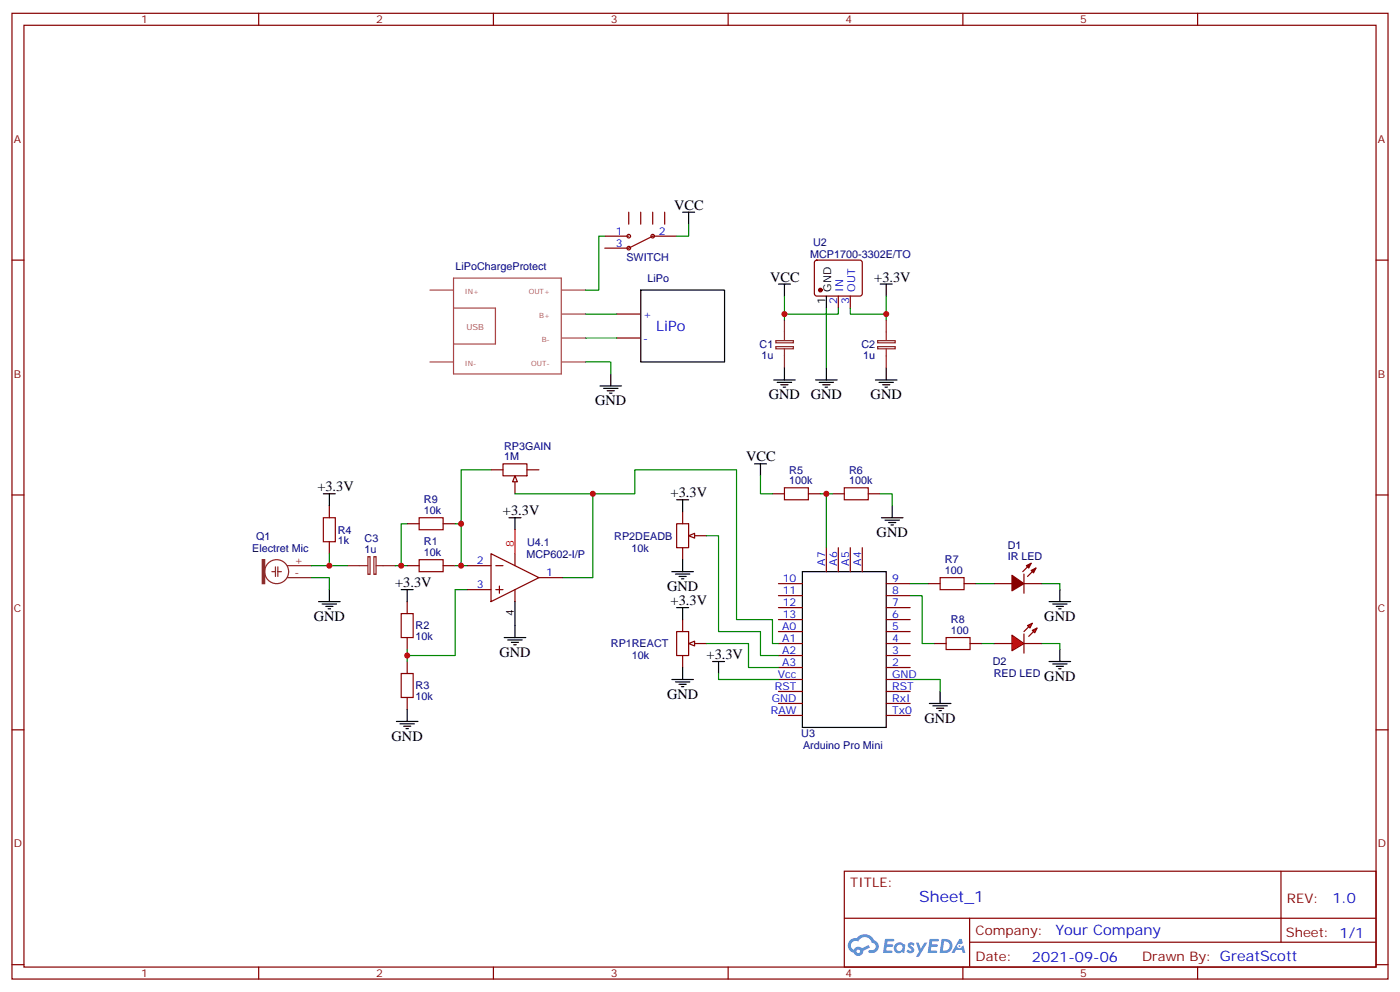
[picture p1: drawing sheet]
<svg xmlns="http://www.w3.org/2000/svg" width="412mm" height="292mm" viewBox="0 0 412 292" stroke-linecap="round" stroke-linejoin="round" font-family="sans-serif">
<g fill="none" stroke="#870000" stroke-width=".35">
<path d="M3.5 3.9h405.4v284.4h-405.4zM7.1 7.4h398.2v277.3h-398.2zM76.2 3.9v3.5M145.3 3.9v3.5M214.5 3.9v3.5M283.6 3.9v3.5M352.8 3.9v3.5M3.5 76.6h3.6M405.3 76.6h3.6M3.5 145.7h3.6M405.3 145.7h3.6M3.5 214.9h3.6"/>
<path d="M405.3 214.9h3.6M248.7 256.5h156.6v28.2h-156.6zM377.3 256.5v20.9M248.7 270.4h156.5M285.6 277.4h119.6M285.6 270.4v14.1M3.5 284h3.6M76.2 284.7v3.6M145.3 284.7v3.6M214.5 284.7v3.6M283.6 284.7v3.6M352.8 284.7v3.6"/>
<path d="M405.3 284h3.6"/>
</g>
<g fill="#5487ff">
<path d="M267.7 277.7a1.22 1.22 0 0 1 1.7 .2l-.4 .6a.47 .47 0 0 0-.3-.4 .47 .47 0 0 0-.5 .2l.1 .2a1.14 1.14 0 0 1 .8 1.8 1.14 1.14 0 0 1-1.9 0l-.2-.2 .5-.6 .7 .5a.29 .29 0 0 0 .3-.3 .29 .29 0 0 0-.2-.3 1.04 1.04 0 0 1-.6-1.7z"/>
<path d="M260.7 276.4h2.4l.3 .2-.2 .5-1.8 .1-.1 .8h1.5l.3 .4-.3 .4h-1.6l-.2 1.1h1.7l.2 .3-.2 .3-2.6 .1z"/>
<path d="M273.8 276.4h2.4l.3 .2-.1 .5-1.8 .1-.2 .8h1.6l.3 .4-.4 .4h-1.6l-.1 1.1h1.7l.2 .3-.2 .3-2.6 .1z"/>
<path d="M282.6 276.4h.7l.3 1.3-.6 .3a.69 .69 0 0 0-1 .3 .69 .69 0 0 0 .4 .9 .69 .69 0 0 0 .9-.6l.5-.2 .6 2.2h-.8l-.2-.9h-1.8l-.5 .9h-.8z"/>
<path d="M269.8 277.5h.8l.6 1.8 1.1-1.8h.9l-2.6 4.2h-.8l.9-1.5z"/>
<path d="M277.4 276.4l-.6 4.2h1.3a2.11 2.11 0 0 0 2.5-2.1 2.11 2.11 0 0 0-2.5-2.1zM278.1 277.2a1.39 1.39 0 0 1 1.7 1.4 1.39 1.39 0 0 1-1.8 1.3h-.3z"/>
<path d="M263.7 278.1a1.54 1.54 0 0 0-.1 2.1 1.54 1.54 0 0 0 2.2 .1l.6 .3 .3-2.3-.2-.3h-.4a1.49 1.49 0 0 0-2.4 .1zM264 279.1a.94 .94 0 0 1 1.8 0 .94 .94 0 0 1-1.8 0z"/>
<path d="M250.4 276.8a2.18 2.18 0 0 0 1.1 3.7 1.44 1.44 0 0 0 1.6 .9 1.44 1.44 0 0 0 1.2-1.4l2-1-.5-.8-1.9 1a1.47 1.47 0 0 0-2.4 .4 1.39 1.39 0 0 1-.7-1.9 1.39 1.39 0 0 1 2-.5 2.12 2.12 0 0 1 2.2-1.3 2.12 2.12 0 0 1 1.9 1.7 1.14 1.14 0 0 1 1.1 1.4 1.14 1.14 0 0 1-1.7 .7 .43 .43 0 0 0-.5 .4 .43 .43 0 0 0 .4 .5 1.98 1.98 0 0 0 2.5-1.2 1.98 1.98 0 0 0-1.2-2.6 3.1 3.1 0 0 0-5.3-.6l-.9 .1zM252.3 280.1a.55 .55 0 0 1 1.1 0 .55 .55 0 0 1-1.1 0z"/>
<circle cx="282.6" cy="278.5" r=".26"/>
</g>
<path d="M126.6 85.4h7M133.6 81.9h31.7v28.2h-31.7zM133.6 90.7h12.3v10.6h-12.3M165.6 85.4h6.9M165.6 92.5h6.9M165.6 99.5h6.9M126.6 106.6h7M165.6 106.6h6.9" fill="none" stroke="#a64a4a" stroke-width=".35"/>
<g fill="none" stroke="#000" stroke-width=".35">
<path d="M201.1 62.5h3.5M202.8 62.5v3.5M188.7 85.4h24.7v21.2h-24.7zM229.3 83.6h3.5M231.1 83.6v3.6M243.4 87.2v3.5M259.3 83.6h3.5M261.1 83.6v3.6M176.7 113.6h6.4M177.8 114.3h4.2M178.9 115h2.1M179.6 115.7h.7"/>
<path d="M179.9 110.1v3.5M227.9 111.9h6.3M229 112.6h4.2M230 113.3h2.1M230.7 114h.7M231.1 108.3v3.6M240.2 111.9h6.4M241.3 112.6h4.2M242.4 113.3h2.1M243.1 114h.7M243.4 108.3v3.6M257.9 111.9h6.3"/>
<path d="M258.9 112.6h4.3M260 113.3h2.1M260.7 114h.7M261.1 108.3v3.6M151.7 177.1v7.1M236.4 168.3h24.7v45.9h-24.7z"/>
</g>
<g fill="none" stroke="#870000" stroke-width=".35">
<path d="M240.1 76.8l.5-.2h12.7l.5 .2 .2 .5-.1 9.4-.6 .5-13-.1-.4-.6v-9.2zM181.7 92.5h7M181.7 99.5h7M246.9 87.2v3.5M250.5 87.2v3.5M137.6 166.5h7M137.6 173.6h7M144.6 163l14.1 7.1-14.1 7zM146 166.5h2.2M146 173.6h2.2M147.1 172.5v2.2M151.7 163v3.5"/>
<path d="M151.7 173.6v3.5M158.7 170.1h7.1M229.3 178.9h7.1M229.3 175.4h7.1M229.3 171.8h7.1M243.4 161.3v7M246.9 161.3v7M250.5 161.3v7M254 161.3v7M261.1 178.9h7M261.1 175.4h7M261.1 171.8h7"/>
<path d="M292.8 171.8h5.3M301.6 171.8h5.3M301.6 169v5.7M303.7 165.8l-2.4 2.5M305.2 167.3l-2.5 2.4M229.3 196.5h7.1M229.3 193h7.1M229.3 189.5h7.1M229.3 185.9h7.1M229.3 182.4h7.1M261.1 196.5h7M261.1 193h7"/>
<path d="M261.1 189.5h7M261.1 185.9h7M261.1 182.4h7M229.3 200.1h7.1M229.3 203.6h7.1M229.3 207.1h7.1M229.3 210.6h7.1M261.1 200.1h7M261.1 203.6h7M261.1 207.1h7M261.1 210.6h7"/>
</g>
<path d="M172.5 99.5h9.2M172.5 92.5h9.2M231.1 87.2v5.3h15.8v-1.8M231.1 92.5v1.7M243.4 90.7v17.6M261.1 87.2v5.3h-10.6v-1.8M261.1 92.5v1.7M172.5 106.6h7.4v3.5" fill="none" stroke="#008700" stroke-width=".35"/>
<g fill="#870000" stroke="#870000" stroke-width=".35">
<path d="M303.7 168l1.5-.7-.8 1.4z"/>
<path d="M302.3 166.5l1.4-.7-.7 1.5z"/>
<path d="M298.1 169.4l3.5 2.4-3.5 2.2z"/>
<circle cx="241.7" cy="85.4" r=".53"/>
</g>
<g fill="none" stroke="#8c2424" stroke-width=".35">
<path d="M231.1 94.2v6M261.1 94.2v6M228.5 100.3h5.2v.6h-5.2zM228.5 102.1h5.2v.6h-5.2zM231.1 102.7v5.6M258.5 100.3h5.2v.6h-5.2zM258.5 102.1h5.2v.6h-5.2zM261.1 102.7v5.6M80.1 168.3h1M81.1 166.9v2.8M81.8 168.3h1.1M81.8 166.9v2.8"/>
<path d="M84.7 170.1h7M84.7 166.5h7"/>
<circle cx="81.5" cy="168.3" r="3.5"/>
</g>
<path d="M151.7 156v7" fill="none" stroke="#f00" stroke-width=".35"/>
<path d="M77.3 164.8h.7v7h-.7z" fill="#8c2424" stroke="#8c2424" stroke-width=".35"/>
<g fill="#f00" stroke="#870000" stroke-width=".35">
<path d="M298.1 187l3.5 2.5-3.5 2.1z"/>
<path d="M301.6 186.7v5.6z"/>
</g>
<g fill="#870000" stroke="#870000" stroke-width=".35">
<path d="M301.6 185.9l1.4-1.4z"/>
<path d="M303 187.4l1.4-1.5z"/>
</g>
<g fill="#f00" stroke="#870000" stroke-width=".35">
<path d="M302.7 184.2l1.4-.7-.7 1.4z"/>
<path d="M304.1 185.6l1.4-.7-.7 1.4z"/>
</g>
<path d="M199.3 185.9h3.5v7.1h-3.5zM201.1 182.4v3.5M201.1 193v3.5M204.6 189.5h3.5M292.8 189.5h5.3M301.6 189.5h5.3" fill="none" stroke="#870000" stroke-width=".35"/>
<path d="M209.9 194.8h3.5M211.7 194.8v3.5" fill="none" stroke="#000" stroke-width=".35"/>
<path d="M211.7 198.3v1.8h17.6" fill="none" stroke="#008700" stroke-width=".35"/>
<path d="M202.8 189.5l1.8-.7v1.4z" fill="#f0f0f0" stroke="#870000" stroke-width=".35"/>
<path d="M199.3 154.2h3.5v7.1h-3.5zM201.1 150.7v3.5M204.6 157.7h3.5M201.1 161.3v3.5" fill="none" stroke="#870000" stroke-width=".35"/>
<path d="M202.8 157.7l1.8-.7v1.4z" fill="#f0f0f0" stroke="#870000" stroke-width=".35"/>
<path d="M208.1 157.7h3.6v28.2h12.3v7.1h5.3M91.7 170.1h5.3v3.5M91.7 166.5h5.3M97 163v3.5h5.3M116.4 166.5h3.5M134.1 166.5h3.5M137.6 173.6h-3.5v19.4h-14.2M119.9 191.2v3.6M208.1 189.5h12.4v7h8.8" fill="none" stroke="#008700" stroke-width=".35"/>
<g fill="none" stroke="#000" stroke-width=".35">
<path d="M95.2 145.4h3.6M97 145.4v3.5M149.9 152.4h3.6M151.7 152.4v3.6M199.3 147.1h3.5M201.1 147.1v3.6M93.8 177.1h6.4M94.9 177.8h4.2M96 178.5h2.1M96.7 179.2h.7M97 173.6v3.5M118.2 173.6h3.5"/>
<path d="M119.9 173.6v3.5M197.9 168.3h6.4M199 169h4.2M199.3 178.9h3.5M200 169.7h2.1M200.7 170.4h.7M201.1 164.8v3.5M201.1 178.9v3.5M148.5 187.7h6.4M149.6 188.4h4.2M150.6 189.1h2.2M151.3 189.8h.7"/>
<path d="M151.7 184.2v3.5M201.1 196.5v3.6M116.8 212.4h6.3M117.8 213.1h4.3M118.9 213.8h2.1M119.6 214.5h.7M119.9 208.9v3.5M197.9 200.1h6.4M199 200.8h4.2M200 201.5h2.1M200.7 202.2h.7"/>
</g>
<path d="M102.3 166.5h6M108.4 163.9h.6v5.2h-.6zM110.1 163.9h.7v5.2h-.7zM110.8 166.5h5.6" fill="none" stroke="#8c2424" stroke-width=".35"/>
<path d="M95.2 152.4h3.6v7.1h-3.6zM123.5 164.8h7v3.5h-7zM118.2 180.7h3.5v7h-3.5zM118.2 198.3h3.5v7.1h-3.5z" fill="none" stroke="#a10000" stroke-width=".35"/>
<path d="M144.6 138.3h3.6M148.2 136.6h7v3.5h-7zM155.2 138.3h3.5M97 148.9v3.5M97 159.5v3.5M151.7 141.9v3.5M119.9 166.5h3.6M119.9 177.1v3.6M130.5 166.5h3.6M119.9 187.7v3.5M119.9 194.8v3.5M119.9 205.4v3.5" fill="none" stroke="#870000" stroke-width=".35"/>
<path d="M151.7 140.1l.7 1.8h-1.4z" fill="#f0f0f0" stroke="#870000" stroke-width=".35"/>
<g fill="none" stroke="#008700" stroke-width=".35">
<path d="M178.2 69.5h-1.8v15.9h-3.9M202.8 66v3.5h-3.5M144.6 138.3h-8.8v28.2M119.9 154.2h-1.7v12.3M134.1 154.2h1.7M151.7 145.4h22.9v24.7h-8.8M174.6 145.4h12.4v-7.1h30v44.1h10.5v7.1h1.8M224 140.1v5.3h3.5M241.7 145.4h3.5M243.4 145.4v15.9M259.3 145.4h3.5v3.5M268.1 175.4h3.5v14.1h3.6"/>
<path d="M268.1 171.8h5.3M287.5 171.8h5.3M306.9 171.8h5.3v1.8M289.3 189.5h3.5M306.9 189.5h5.3v1.7M268.1 200.1h8.8v3.5"/>
</g>
<path d="M123.5 152.4h7v3.6h-7zM231.1 143.6h7v3.5h-7zM248.7 143.6h7.1v3.5h-7.1zM276.9 170.1h7.1v3.5h-7.1zM278.7 187.7h7.1v3.5h-7.1z" fill="none" stroke="#a10000" stroke-width=".35"/>
<g fill="none" stroke="#870000" stroke-width=".35">
<path d="M178.2 69.5h7M178.2 73.1h7M185.2 62.5v3.5M188.7 62.5v3.5M192.3 69.5h7M192.3 62.5v3.5M195.8 62.5v3.5M119.9 154.2h3.6M130.5 154.2h3.6M227.5 145.4h3.6M238.1 145.4h3.6M245.2 145.4h3.5"/>
<path d="M255.8 145.4h3.5M273.4 171.8h3.5M284 171.8h3.5M275.2 189.5h3.5M285.8 189.5h3.5"/>
</g>
<g fill="none" stroke="#000" stroke-width=".35">
<path d="M222.2 136.6h3.6M224 136.6v3.5M259.6 152.4h6.4M260.7 153.1h4.2M261.8 153.8h2.1M262.5 154.6h.7M262.8 148.9v3.5M309 177.1h6.4M310.1 177.8h4.2M311.1 178.5h2.2M311.9 179.2h.7M312.2 173.6v3.5"/>
<path d="M309 194.8h6.4M310.1 195.5h4.2M311.1 196.2h2.2M311.9 196.9h.7M312.2 191.2v3.6M273.8 207.1h6.3M274.8 207.8h4.2M275.9 208.5h2.1M276.6 209.2h.7M276.9 203.6v3.5"/>
</g>
<g fill="none" stroke="#900" stroke-width=".35">
<path d="M192.3 69.5l-7.1 3.6"/>
<circle cx="185.2" cy="69.5" r=".53"/>
<circle cx="185.2" cy="73.1" r=".53"/>
<circle cx="192.3" cy="69.5" r=".53"/>
</g>
<g fill="#c00">
<circle cx="231.1" cy="92.5" r=".88"/>
<circle cx="261.1" cy="92.5" r=".88"/>
<circle cx="119.9" cy="193" r=".88"/>
<circle cx="97" cy="166.5" r=".88"/>
<circle cx="135.8" cy="166.5" r=".88"/>
<circle cx="174.6" cy="145.4" r=".88"/>
<circle cx="243.4" cy="145.4" r=".88"/>
<circle cx="118.2" cy="166.5" r=".88"/>
<circle cx="135.8" cy="154.2" r=".88"/>
</g>
<text font-size="4.6" fill="#00f" x="270.8" y="265.5">Sheet_1</text>
<g font-size="4.2">
<text x="198.6" y="61.8">VCC</text>
<text x="226.8" y="82.9">VCC</text>
<text x="257.5" y="82.9">+3.3V</text>
<text x="175.3" y="119.3">GND</text>
<text x="226.5" y="117.5">GND</text>
<text x="238.8" y="117.5">GND</text>
<text x="256.5" y="117.5">GND</text>
<text x="219.8" y="135.9">VCC</text>
<text x="93.5" y="144.7">+3.3V</text>
<text x="197.6" y="146.4">+3.3V</text>
<text x="148.2" y="151.7">+3.3V</text>
<text x="258.2" y="158.1">GND</text>
<text x="116.4" y="172.9">+3.3V</text>
<text x="196.5" y="174">GND</text>
<text x="197.6" y="178.2">+3.3V</text>
<text x="92.4" y="182.8">GND</text>
<text x="307.6" y="182.8">GND</text>
<text x="147.1" y="193.4">GND</text>
<text x="208.1" y="194.1">+3.3V</text>
<text x="307.6" y="200.4">GND</text>
<text x="196.5" y="205.7">GND</text>
<text x="272.3" y="212.8">GND</text>
<text x="115.4" y="218.1">GND</text>
</g>
<g font-size="4.2" fill="#00f">
<text x="193.3" y="97.3">LiPo</text>
<text x="392.5" y="265.8">1.0</text>
<text x="310.9" y="275.3">Your Company</text>
<text x="304" y="283.1">2021-09-06</text>
</g>
<g font-size="3.9" fill="#800">
<text x="250.5" y="261.1">TITLE:</text>
<text x="379.1" y="265.8">REV:</text>
<text x="287.4" y="275.3">Company:</text>
<text x="378.7" y="275.9">Sheet: 1/1</text>
<text x="287.4" y="283">Date:</text>
<text x="336.4" y="283.1">Drawn By: GreatScott</text>
</g>
<g font-size="3.2" fill="#800">
<text x="41.6" y="6.9">1</text>
<text x="110.8" y="6.9">2</text>
<text x="179.9" y="6.9">3</text>
<text x="249.1" y="6.9">4</text>
<text x="318.2" y="6.9">5</text>
<text x="4.1" y="42">A</text>
<text x="405.9" y="42">A</text>
<text x="4.1" y="111.2">B</text>
<text x="405.9" y="111.2">B</text>
<text x="4.1" y="180.3">C</text>
<text x="405.9" y="180.3">C</text>
<text x="4.1" y="249.4">D</text>
<text x="405.9" y="249.4">D</text>
<text x="41.6" y="287.7">1</text>
<text x="110.8" y="287.7">2</text>
<text x="179.9" y="287.7">3</text>
<text x="249.1" y="287.7">4</text>
<text x="318.2" y="287.7">5</text>
</g>
<g font-size="3.2" fill="#00f">
<text x="181.4" y="69.2">1</text>
<text x="194" y="69.2">2</text>
<text x="181.4" y="72.7">3</text>
<text x="246.6" y="89.4" transform="rotate(-90 246.6 89.4)">2</text>
<text x="248.4" y="85.9" transform="rotate(-90 248.4 85.9)">IN</text>
<text x="250.1" y="89.4" transform="rotate(-90 250.1 89.4)">3</text>
<text x="251.9" y="85.9" transform="rotate(-90 251.9 85.9)">OUT</text>
<text x="189.4" y="93.5">+</text>
<text x="189.4" y="100.6">-</text>
<text x="140.5" y="166.2">2</text>
<text x="243.1" y="166.5" transform="rotate(-90 243.1 166.5)">A7</text>
<text x="246.6" y="166.5" transform="rotate(-90 246.6 166.5)">A6</text>
<text x="250.1" y="166.5" transform="rotate(-90 250.1 166.5)">A5</text>
<text x="253.6" y="166.5" transform="rotate(-90 253.6 166.5)">A4</text>
<text x="140.5" y="173.2">3</text>
<text x="160.9" y="169.7">1</text>
<text x="230.6" y="171.5">10</text>
<text x="262.8" y="171.5">9</text>
<text x="230.6" y="175">11</text>
<text x="230.6" y="178.5">12</text>
<text x="262.8" y="178.5">7</text>
<text x="262.8" y="175">8</text>
<text x="230.4" y="185.6">A0</text>
<text x="230.6" y="182.1">13</text>
<text x="262.8" y="185.6">5</text>
<text x="262.8" y="182.1">6</text>
<text x="230.4" y="189.1">A1</text>
<text x="262.8" y="189.1">4</text>
<text x="230.4" y="192.7">A2</text>
<text x="230.4" y="196.2">A3</text>
<text x="262.8" y="196.2">2</text>
<text x="262.8" y="192.7">3</text>
<text x="228.3" y="203.2">RST</text>
<text x="229.1" y="199.7">Vcc</text>
<text x="262.8" y="199.7">GND</text>
<text x="262.8" y="203.2">RST</text>
<text x="227.3" y="206.8">GND</text>
<text x="262.8" y="206.8">RxI</text>
<text x="227.1" y="210.3">RAW</text>
<text x="262.8" y="210.3">Tx0</text>
</g>
<g font-size="3.2" fill="#000080">
<text x="184.5" y="76.7">SWITCH</text>
<text x="238.7" y="76">MCP1700-3302E/TO</text>
<text x="239.5" y="72.4">U2</text>
<text x="134.2" y="79.5">LiPoChargeProtect</text>
<text x="190.7" y="83">LiPo</text>
<text x="223.8" y="102.4">C1</text>
<text x="224.3" y="105.6">1u</text>
<text x="253.8" y="102.4">C2</text>
<text x="254.3" y="105.6">1u</text>
<text x="148.5" y="135.5">1M</text>
<text x="148.5" y="132.3">RP3GAIN</text>
<text x="232.5" y="142.6">100k</text>
<text x="232.5" y="139.4">R5</text>
<text x="250.1" y="142.6">100k</text>
<text x="250.1" y="139.4">R6</text>
<text x="124.9" y="148.2">R9</text>
<text x="124.9" y="151.4">10k</text>
<text x="75.4" y="158.9">Q1</text>
<text x="99.5" y="160.3">1k</text>
<text x="99.5" y="157.1">R4</text>
<text x="107.4" y="159.7">C3</text>
<text x="124.9" y="160.6">R1</text>
<text x="155.3" y="160.6">U4.1</text>
<text x="181" y="158.9">RP2DEADB</text>
<text x="296.8" y="161.6">D1</text>
<text x="74.3" y="162.4">Electret Mic</text>
<text x="107.4" y="162.8">1u</text>
<text x="124.9" y="163.7">10k</text>
<text x="155.1" y="164.2">MCP602-I/P</text>
<text x="186" y="162.4">10k</text>
<text x="278.4" y="165.9">R7</text>
<text x="296.8" y="164.8">IR LED</text>
<text x="278.3" y="169">100</text>
<text x="122.4" y="185.3">R2</text>
<text x="280.1" y="183.5">R8</text>
<text x="122.4" y="188.5">10k</text>
<text x="180" y="190.6">RP1REACT</text>
<text x="280.1" y="186.7">100</text>
<text x="186.1" y="194.2">10k</text>
<text x="292.5" y="195.9">D2</text>
<text x="122.4" y="203">R3</text>
<text x="292.7" y="199.5">RED LED</text>
<text x="122.4" y="206.1">10k</text>
<text x="236" y="217.1">U3</text>
<text x="236.6" y="220.6">Arduino Pro Mini</text>
</g>
<g font-size="3.2">
<text x="243.1" y="89.4" transform="rotate(-90 243.1 89.4)">1</text>
<text x="244.8" y="85.9" transform="rotate(-90 244.8 85.9)">GND</text>
<text x="151.3" y="181.3" transform="rotate(-90 151.3 181.3)">4</text>
</g>
<text font-size="3.2" fill="#f00" x="151.3" y="160.9" transform="rotate(-90 151.3 160.9)">8</text>
<g font-size="3.2" fill="#8d2323">
<text x="86.8" y="166.2">+</text>
<text x="86.8" y="169.7">-</text>
</g>
<text font-size="2.5" fill="#a54b4b" x="137.4" y="97.2">USB</text>
<g font-size="2.1" fill="#a54b4b">
<text x="137" y="86.4">IN+</text>
<text x="155.7" y="86.4">OUT+</text>
<text x="158.8" y="93.5">B+</text>
<text x="159.6" y="100.6">B-</text>
<text x="137" y="107.6">IN-</text>
<text x="156.5" y="107.6">OUT-</text>
</g>
</svg>
